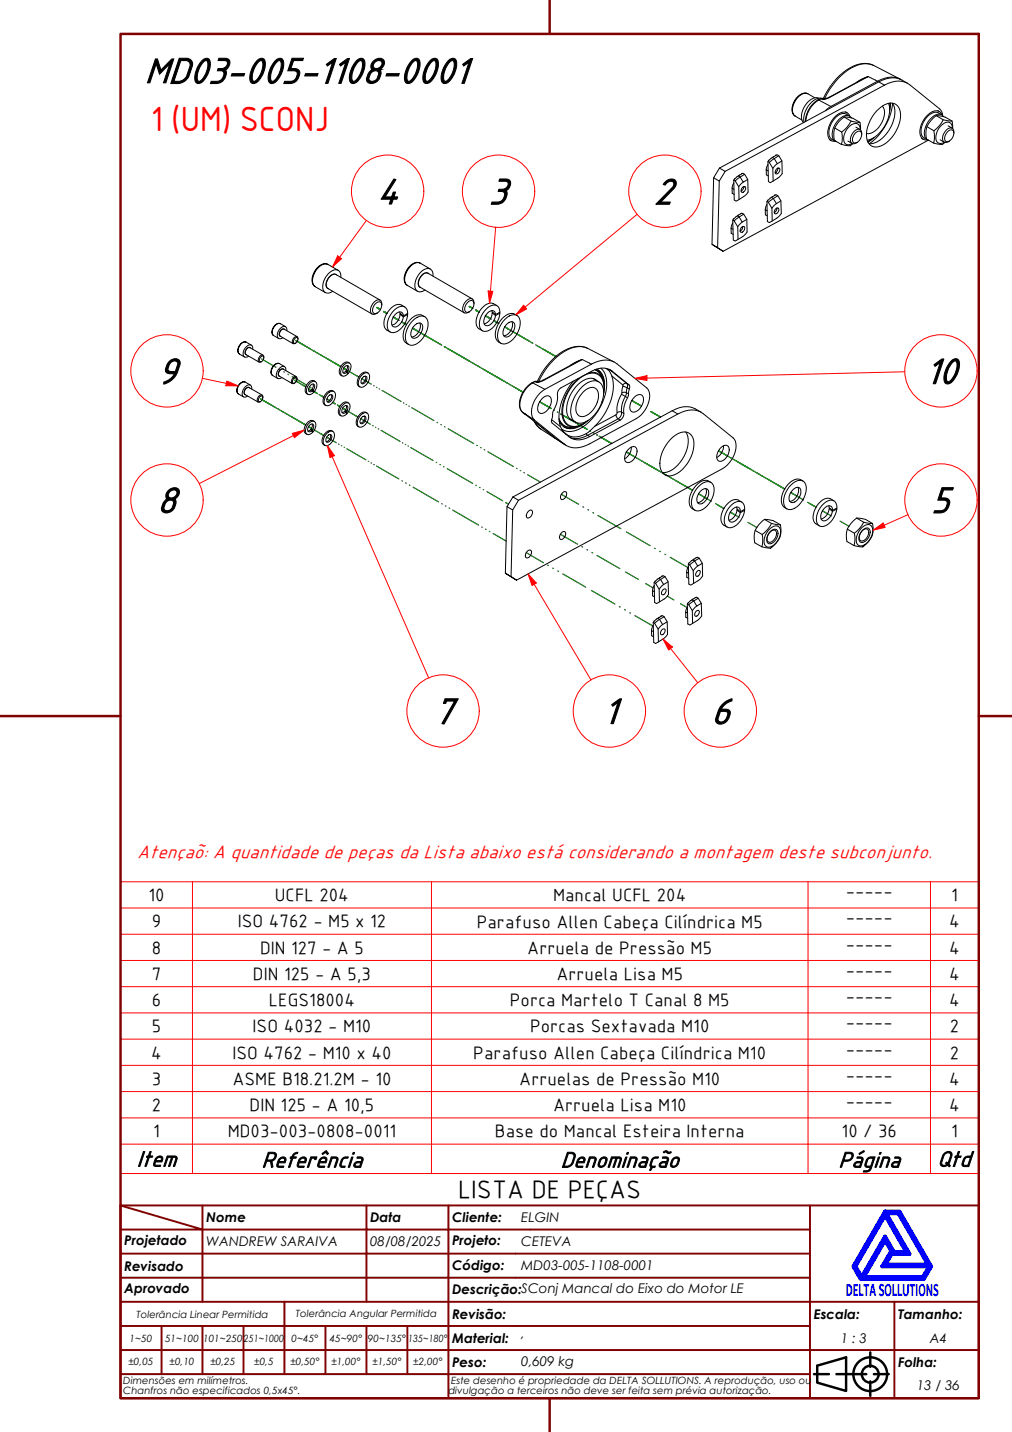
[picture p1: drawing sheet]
<svg xmlns="http://www.w3.org/2000/svg" width="210mm" height="297mm" viewBox="0 0 210 297" stroke-linecap="round" stroke-linejoin="round" font-family="sans-serif">
<!-- layer: Trilho torcido (ISO) -->
<g fill="none" stroke="#008000" stroke-width=".25">
<path d="M54.3 74.5l2.9 1.7M58 76.6l.1 .1M58.9 77.1l.1 .1M59.7 77.6l.2 .1M60.6 78.1l3 1.8M61.5 79.1l-.4-.2 .8 .4M61.9 79.3l1.5 .9-.4-.2M62.1 71l3.1 1.9M63.2 71.7l-1.9-1.1 3 1.8M65 72.8l3.2 1.8M65.7 73.2h.1M65.9 73.3l.2 .1"/>
<path d="M66.5 73.6l.1 .1M66.8 73.8l.1 .1M67.3 74.1h.1M67.7 74.3l3 1.7-1.3-.7M71.3 76.4l.5 .3M71.3 76.4l1 .6M71.3 76.4h.1M71.5 76.5l.1 .1M72.3 77l1 .6M73.4 77.6l1 .6-.5-.3M75.2 78.6h-.1l1.9 1.1M75.3 78.7h.1"/>
<path d="M77.5 80h.1M78.2 63.8l.7 .4M79.6 64.6l.6 .4M81.7 65.9l-.1-.1 .9 .5M81.9 65.9l.9 .6M81.9 66l.2 .1M83.4 66.8l.9 .5-.8-.4M85.6 68.1l.8 .4M85.6 68.1l1.1 .6M85.6 68.1l3.1 1.8M85.6 68.1l.2 .1M86 68.3l.2 .1"/>
<path d="M87.1 69l3.2 1.8M87.8 69.3l3.7 2.2M89.5 70.3l.1 .1M90.4 70.9h.1M90.8 71.1l.2 .1M91.3 71.4l.1 .1M91.5 71.5l.1 .1M92.1 71.9l.1 .1M92.3 72l-.1-.1 5.2 3M92.9 72.3l6.8 4M92.9 72.3l.1 .1M93.7 72.8h.1"/>
<path d="M97.3 63.6l.7 .4M97.9 75.2l.1 .1M98.1 75.4h.1M98.6 75.6v.1M98.7 64.3l.7 .4M98.8 75.8h.1M99.2 76h.1M99.5 76.1l.1 .1M99.8 76.3l4.2 2.4M100.2 76.5l4.3 2.5M100.4 76.7h.1M100.9 65.6l-.2-.1 .9 .5"/>
<path d="M101 65.7l.9 .5M101 65.7l.2 .1M101.1 77.1l.1 .1M101.9 77.5l.1 .1M102.5 66.6l.9 .5M102.7 78l5.8 3.4-2-1.2M104.5 79l.1 .1M104.7 67.8l3.1 1.8M104.7 67.8l1.1 .6M104.7 67.8l.2 .1M105.1 68.1l.2 .1M105.1 79.4l.1 .1"/>
<path d="M105.7 79.8h.1M106.3 68.7l3.4 2M106.9 69.1l3.6 2.1M108.6 70.1h.1M109.5 70.6l.1 .1M110.3 71.1h.1M111.1 71.5l.1 .1M111.3 71.7l3.4 1.9M111.9 72h.1M112.6 72.4l2.7 1.5-.3-.1M54 82.7l1.9 1.1M54 82.7l.4 .3"/>
<path d="M54 82.7l3 1.8M54.8 83.2l3 1.7M57.8 84.9l3.1 1.8M57.8 84.9l.1 .1M58.4 85.3l.1 .1M58.7 85.4l.1 .1M59.2 85.7l.1 .1M59.5 85.9l.1 .1M60 86.2h.1M60.4 86.4l3 1.7M60.7 86.6l2.7 1.5M62.1 87.4l1.3 .7"/>
<path d="M64 88.5l3.1 1.8M64 88.5l.5 .3M64 88.5h.1M64.1 80.6l.1 .1M64.2 88.6l.1 .1M64.2 80.2l.1 .1M64.4 80.8l.2 .1M64.4 80.3l.1 .1M65 81.1v.1M65.1 81.2h.1M65.2 81.2l.6 .4M66.2 81.8l.6 .4"/>
<path d="M66.5 82l.7 .4-.2-.1M67.8 82.8l.2 .1M67.9 90.7h-.1l1.9 1.1M68 90.8l.1 .1M68.2 83l.2 .1M69 83.5l.5 .3M70 84l.5 .3M70.2 92.1l.1 .1M70.8 92.4l.1 .1M71.1 84.7l.5 .2M71.1 84.7l1 .6M71.1 84.7h.1"/>
<path d="M71.3 84.8h.1M71.4 92.8h.1M71.9 93.1l4 2.3M72.1 85.2l1 .7M73.2 85.9l1 .6-.5-.3M75 86.9h-.2l2 1.1M75.1 87h.1M76.4 95.7h.1M77 96v.1M77.3 88.3h.1M77.5 96.3l.1 .1M77.9 88.6l.1 .1"/>
<path d="M78.1 80.3l.1 .1M78.1 96.7l4.6 2.6M78.5 88.9v.1M78.7 80.7h.1M79 89.3l4 2.3M79.2 81l4 2.3M83.4 99.7l.1 .1M83.5 91.8v.1M83.7 83.6h.1M84.1 92.2h.1M84.2 83.9h.1M84.6 92.5h.1"/>
<path d="M84.8 84.2l.1 .1M85.2 92.8l4.6 2.7M85.4 84.6l4.6 2.6M90.5 95.9l.1 .1M90.7 87.6l.1 .1M91.2 96.3l.1 .1M91.4 88.1h.1M92 96.8h.1M92.2 88.5l.1 .1M92.8 97.2l5.2 3.1M93 88.9l5.2 3.1M98.9 92.4h.1"/>
<path d="M99.7 92.8l.1 .1M100.4 93.3h.1M101.2 93.7l5.3 3.1M107.1 97.1l.1 .1M107.9 97.6h.1M108.7 98l.1 .1M109.4 98.5l2.7 1.5M114.3 84.7l-2.4-1.4 2.4 1.4M114.9 85.1h.1M115.6 85.5h.1M116.3 85.9h.1M116.6 86.1l5 2.8"/>
<path d="M117 86.3l4.8 2.8M122.4 89.4l.1 .1M123.1 89.8l.1 .1M123.8 90.2l.1 .1M124.2 90.5l2.7 1.5M129.9 93.8l2.1 1.1M129.9 93.8l1.9 1.1M129.9 93.8l.9 .5M131 83.1l2 1.1M131.7 94.8l4.4 2.6M132.5 95.3h.1M133.1 95.6h.1"/>
<path d="M133.8 96l-.1-.1 3 1.8M134.3 96.3l4.1 2.4M135 85.4l2 1.1M137 97.9h.2M137.9 98.4l2.7 1.5M138 98.5h.2M138.9 99h.1M139.1 99.1l.1 .1M139.5 99.3l.1 .1M140.1 99.7h.1M140.1 99.7l3.5 2M140.7 100l2.3 1.4"/>
<path d="M149.9 94l-.9-.5 2.1 1.2M150.8 94.5l4.4 2.6M151.6 95h.1M152.2 95.3l.1 .1M152.8 95.7l3 1.7M152.8 95.7h.1M153.4 96l4.1 2.4M156.1 97.6l.2 .1M157 98.1l2.7 1.6M157.2 98.2l.1 .1M158 98.7h.1M158.2 98.8l.1 .1"/>
<path d="M158.6 99l.1 .1M159.3 99.4l3.5 2-.3-.1M159.8 99.7l2.4 1.4M84.1 100.2h.2M84.9 100.6l.1 .1M85.7 101.1l5.3 3M91.6 104.5h.1M92.4 104.9l.1 .1M93.2 105.4h.1M93.9 105.8l5.4 3.1M98.7 100.7h.1M99.5 101.1l.1 .1"/>
<path d="M99.9 109.3l.1 .1M100.2 101.5l.1 .1M100.7 109.8h.1M101 102l3.2 1.9M101.5 110.2l.1 .1M102.3 110.7l2.7 1.5M104.9 104.2l.6 .4M109.2 114.6l3.5 2.1M113.6 117.2l.1 .1M114.7 117.8l.1 .1M115.7 118.4l.1 .1M116.2 110.8l3.6 2.1"/>
<path d="M116.4 102.5l3.6 2.1M116.7 119l4.8 2.8M120.7 113.4l.1 .1M120.9 105.1l.2 .1M121.7 114l.2 .1M121.9 105.7l.2 .1M122.8 114.6l.1 .1M123 106.3l.1 .1M123.8 115.2l4.8 2.7M124 106.9l4.8 2.8M129.8 118.6l2.6 1.6M129.9 110.3l4.9 2.9"/>
<path d="M135.7 113.7l.2 .1M136.8 114.3l.2 .1M137.9 115h.2M139 115.6l3.7 2.1M142.1 100.8l1.5 .9M143.3 101.5l.3 .2M144.9 102.4l1.7 1M144.9 102.4l.6 .4M144.9 102.4l.2 .2M145.8 103l1.8 1M148.4 104.5l1.7 1-1.3-.8M151.6 106.3l-.1-.1 1.8 1.1"/>
<path d="M151.8 106.4l.2 .1M155.1 108.4l1.9 1M164 102.2l1.8 1M164 102.2l.5 .2M164 102.2l.2 .1M164.4 102.4l.3 .1M164.9 102.7l1.8 1M167.5 104.2l1.8 1-1.3-.7M170.8 106.1l-.2-.1 1.8 1M170.9 106.2l.2 .1M174.2 108.1l1.9 1.1M122.7 122.5l4.8 2.8"/>
<path d="M128.5 125.8l.1 .1M129.5 126.5h.2M130.6 127.1l.2 .1M131.7 127.7l3.7 2.1M133.9 121.1l1.5 .8M138.4 123.7l1.4 .7M141.1 125.2l1.4 .8"/>
</g>
<!-- layer: Visible (ABNT) -->
<g fill="none" stroke="#000" stroke-width=".21">
<path d="M167.6 19.5l1.4 .8M177.6 17.1l1.2-.7 1.3-.5-8.2 4.3M181.3 13.6a5.5 5.5 0 0 0-5.7 1.1 15.3 15.3 0 0 0-4.6 5.7M181.3 13.6a5.6 5.6 0 0 0-5.7 .9 14.8 14.8 0 0 0-4.8 5.9M181.3 13.6l5.4 2.8M182 16.9l-1.9-1-8 4.3M182 16.9l-9.7 5.2M182.3 17a5 5 0 0 1 6 .3M182.3 17l-33.1 17.9M182.3 17l1.2 .7M183.5 17.7a4.6 4.6 0 0 1 5.2-.1l6.2 5 .4 .5 .2 .8M183.5 17.7l-33.1 17.8"/>
<path d="M186.8 16.5a4.7 4.7 0 0 0-4.8 .4M148 36.9l-.3 13.8M149.2 37.6l-.4 13.8M149.2 34.9l1.2 .6-1.2 2.1-1.2-.7zM152.2 37.3l.3 .2M152.2 38l-.4 1M152.2 39.3l-.4-.3 .1 1.1 .4 .2M153.1 36.5l.4 .2 1-.5-.4-.3-.3 .1-1 .6-.6 .7 .1 4.2 .4 .2 .6-.3-.1-2.7-.7-1.2M153.8 39.6h.1M154.1 38.8l.4-.1a.75 .75 0 0 1 0 .8 .75 .75 0 0 1-.7 .4v-.6zM154.2 37.8l-1 .9M154.3 38.7l-.1 .4-.5 .6"/>
<path d="M154.3 38.8h.1M154.5 36.2l.6 1 .1 2.6a4.3 4.3 0 0 1-1.9 1.6M155.1 37.2l-.9 .6-.7-1.1-1 .8M159.3 34.1l-.4 1.1M159.3 33.5l.3 .2M159.3 35.4l-.4-.2 .1 1.1 .3 .2M160.2 32.7l.4 .2 .9-.6-.3-.2-.3 .1-1 .6-.6 .7 .1 4.2 .4 .2 .6-.3-.1-2.7-.7-1.2M160.9 35.8h.1M161.2 35l.3-.2a.74 .74 0 0 1 .1 .9 .74 .74 0 0 1-.7 .4 .75 .75 0 0 1 .3-1.1zM161.2 34l-.9 .9M161.3 34.9v.4l-.5 .5M161.4 35h.1"/>
<path d="M161.5 32.3l.7 1.1v2.6a4.3 4.3 0 0 1-1.8 1.6M162.2 33.4l-1 .6-.6-1.1-1 .8M164.9 24.1l1.4 .8M165.4 20.1l.3-.3a1.74 1.74 0 0 1 1.9-.3 1.92 1.92 0 0 0-2.2 .8 3.2 3.2 0 0 0-.7 3.6l.2 .2a2.35 2.35 0 0 1-.1-3.2zM169.7 20.7l.1 .1M169.7 20.7a5.5 5.5 0 0 0-2.7 4.5M169.8 20.4a2.79 2.79 0 0 0-3 1.8l-.3 .5a2.51 2.51 0 0 0 .1 2.7M169.8 20.8a5.6 5.6 0 0 0-2.7 4.4M169.8 20.8l2.5 1.3M170.2 20.5l-.5 .2M170.3 20.4l-.1 .1M170.5 20.4a3.3 3.3 0 0 0-3.2 2.2l-.6 1.8 .1 1"/>
<path d="M170.5 20.6l-.2-.1-.5 .3M170.5 20.6h.3M170.8 20.6h.1M171.4 20.4h-1l.6 .1M171.5 20.4h-1.2M171.9 20.2h.2M171.9 20.2l-1.1 .4M172 29l.4 .2M172.1 20.2l-.9 .4h-.7M172.3 22.1l-1.1 .9M173.1 26.6l1.5 .8M175.1 24.3h.7a4.8 4.8 0 0 1 2.6 1.1"/>
<path d="M175.1 24.3a4.2 4.2 0 0 0-2 4.8l1.4 .9M175.1 24.3l1.4 .8M175.4 23.2l.3 .2M175.9 29.3l.8 .4M176.2 24.1a2.01 2.01 0 0 0-3.1 .5 3.5 3.5 0 0 0-.8 4l.9 .7M176.3 24.1a1.45 1.45 0 0 0-2.5-.4 4.6 4.6 0 0 0-1.9 5 1.23 1.23 0 0 0 1.3 .6M176.6 24.5a1.35 1.35 0 0 0-2.1-.1 3.8 3.8 0 0 0-1.5 4.6l.5 .4M177.4 27.6a.75 .75 0 0 1 1.1-.4 .75 .75 0 0 1 .1 1.2l-.1 .3a1.13 1.13 0 0 1-1.5 .8 1.55 1.55 0 0 1 .4-1.9zM177.5 26.4l.9 .5M178.4 26.9a1.14 1.14 0 0 0-.7-1.3 1.14 1.14 0 0 0-1.4 .5 3.3 3.3 0 0 0-1.1 3.5 1.05 1.05 0 0 0 1.6 .2M178.5 26.9l-.1-1.5-1.9-.3-.8 1.2-1.1 1.1 .1 1.4-.2 1.2 1.1 .2a1.14 1.14 0 0 0 1.3-.4M178.7 27.9a.79 .79 0 0 0-.3-1 .79 .79 0 0 0-1 .1 1.99 1.99 0 0 0-.7 2.7 .97 .97 0 0 0 1.1-.2"/>
<path d="M180.7 29l-.7 .5M181.1 28.6l-1.1 .8M181.4 28.5l-1.4 .9M181.8 23a3.8 3.8 0 0 1 3.8-1.5 2.88 2.88 0 0 1 1.1 3.6 7.2 7.2 0 0 1-4.5 5.3 2.11 2.11 0 0 1-2.5-2.5 8.1 8.1 0 0 1 2.1-4.9zM183 22a3.4 3.4 0 0 1-.4 3.9l-.8 1a2.54 2.54 0 0 1-2.1 .8M184.3 21.4a6.7 6.7 0 0 1-2.8 7l-.5 .3-1.1 .4M184.6 21.4l-.1 1.4M184.7 21.4l-.2 1.6M184.7 21.4l-.1 .8M185.1 21.4a5 5 0 0 1-.3 5 6 6 0 0 1-4.1 3.4h-.5M185.1 21.5a12 12 0 0 1-4.8 8.3M191.1 28.7l.4 .2"/>
<path d="M192.3 26.3l1.4 .8M192.5 29.1l-42.5 23M194.2 24h.7a5.5 5.5 0 0 1 2.6 1.1M194.2 24a4.2 4.2 0 0 0-2 4.8l1.4 .9M194.2 24l1.4 .8M194.5 22.9l.3 .2M195.3 23.8a1.87 1.87 0 0 0-2.7 .1 4.3 4.3 0 0 0-1.4 4.1l.4 .6 .7 .4M195.4 23.8a1.46 1.46 0 0 0-2.5-.3 4.5 4.5 0 0 0-1.8 4.9 1.21 1.21 0 0 0 1.3 .6M195.7 24.2a1.39 1.39 0 0 0-2.1-.1 4.3 4.3 0 0 0-1.7 4.4l.4 .5 .4 .1M196.5 27.4a.74 .74 0 0 1 1.1-.4 .74 .74 0 0 1 .2 1.1l-.4 .7a1 1 0 0 1-1.3 .5 1.62 1.62 0 0 1 .4-1.9zM196.7 26.1l.8 .5M197.5 26.6a1.14 1.14 0 0 0-.7-1.2 1.14 1.14 0 0 0-1.3 .4 3.3 3.3 0 0 0-1.2 3.5 1.07 1.07 0 0 0 1.6 .2l-.9-.5"/>
<path d="M197.6 26.7l-.1-1.6-1.9-.3-.8 1.3-1.1 1 .1 1.4-.2 1.2 1.1 .2a1.16 1.16 0 0 0 1.3-.3M197.8 27.6a.86 .86 0 0 0-.5-1.1 .86 .86 0 0 0-1.1 .5l-.2 .4a1.65 1.65 0 0 0-.2 2.1 1.07 1.07 0 0 0 1.1-.2M65.4 59.5l2.1 1.2M65.8 55.5a1.88 1.88 0 0 1 2.2-.7 1.88 1.88 0 0 0-2.2 .9 3.2 3.2 0 0 0-.7 3.6l.3 .2a2.35 2.35 0 0 1-.2-3.2zM68 54.8l2.1 1.3M69.8 57a1.23 1.23 0 0 0-1.7 .7 1.73 1.73 0 0 0-.2 2.1l.3 .1M70.7 57.5a1.2 1.2 0 0 0-.5-1.4 1.2 1.2 0 0 0-1.5 .1 3.8 3.8 0 0 0-1.6 4 1.21 1.21 0 0 0 1.9 .2M84.5 59.2l2.1 1.2M84.9 55.3l.4-.4a1.74 1.74 0 0 1 1.8-.3 2.5 2.5 0 0 0-2.8 1.8l-.2 .5a1.9 1.9 0 0 0 .4 2.3 2.35 2.35 0 0 1-.2-3.2zM87.1 54.6l2.2 1.2M88.9 56.8a1.19 1.19 0 0 0-1.7 .6 1.73 1.73 0 0 0-.2 2.1l.3 .2M89.8 57.3a1.21 1.21 0 0 0-.4-1.4 1.21 1.21 0 0 0-1.5 .1 3.9 3.9 0 0 0-1.7 4 1.19 1.19 0 0 0 1.9 .2"/>
<path d="M147.7 50.7l2.3 1.4zM152 45.6l.3 .2M152 46.2l-.4 1.1M152 47.5l-.4-.2 .1 1.1 .4 .2M152.9 44.8l.4 .2 1-.6-.4-.2-.3 .1-1 .6-.6 .7 .1 4.2 .4 .2 .6-.3-.1-2.7-.7-1.2M153.6 47.9h.1M153.9 47.1l.4-.1a.74 .74 0 0 1 .1 .8 .74 .74 0 0 1-.8 .4 .74 .74 0 0 1 .3-1.1zM153.9 46.1l-.9 .9M154.1 47l-.2 .7-.4 .2M154.1 47.1h.1M154.3 44.4l.6 1.1 .1 2.6a4.3 4.3 0 0 1-1.9 1.6M154.9 45.5l-1 .6-.6-1.1-1 .8"/>
<path d="M159.1 41.8l.3 .2M159.1 42.4l-.4 1.1M159.1 43.7l-.4-.2v1.1l.5 .2M160 40.9l.4 .3 .9-.6-.3-.2-.3 .1-1 .6-.6 .7 .1 4.2 .4 .2 .6-.4-.1-2.6-.7-1.2M160.7 44.1h.1M161 43.3l.4-.2a.75 .75 0 0 1 0 .8 .75 .75 0 0 1-.7 .4l-.1-.6zM161 42.2l-.9 1M161.1 43.1l-.2 .7-.3 .3M161.1 43.2v.1M161.3 40.6l.7 1.1 .1 2.6a4.3 4.3 0 0 1-1.9 1.5M162 41.7l-1 .5-.6-1-1 .8M49.7 73.4l1 .6"/>
<path d="M49.7 79.6l.6-.4 .6 .1a1.64 1.64 0 0 0-1.5 2.4 1.47 1.47 0 0 1 .3-2.1zM49.9 71.3l.6-.3h.6a1.64 1.64 0 0 0-1.4 2.4 1.49 1.49 0 0 1 .2-2.1zM50.9 79.3l1 .6M51.1 71l1 .6M52 72.2a.92 .92 0 0 0-1 .3 .92 .92 0 0 0-.1 1l.2 .1M52.4 72.4a.7 .7 0 0 0-.4-.9 .7 .7 0 0 0-.9 .4 1.54 1.54 0 0 0-.3 2.2l.8-.2M54.1 74l.4-.2a.73 .73 0 0 1 .1 .8 .73 .73 0 0 1-.7 .4 .67 .67 0 0 1 .2-1zM54.5 73.7l-2.6-1.6a.95 .95 0 0 0-.9 1.5l2.7 1.5M54.7 74.2a.42 .42 0 0 0-.3-.6 1.05 1.05 0 0 0-.7 1.5l.6-.1M56.5 77.9l1.1 .6M56.7 69.6l1.1 .6M56.8 75.8l.6-.4h.6a1.72 1.72 0 0 0-1.6 2.3l.1 .2a1.49 1.49 0 0 1 .3-2.1z"/>
<path d="M57 67.5l.8-.4h.4a1.69 1.69 0 0 0-1.7 2.1l.2 .4a1.46 1.46 0 0 1 .3-2.1zM58 75.4l1 .6M58.2 67.1l1 .7M58.8 76.6a.92 .92 0 0 0-.9 .4 .92 .92 0 0 0-.1 1l.2 .1M59.1 68.3a.91 .91 0 0 0-1 .4 .91 .91 0 0 0-.1 1l.2 .1M59.3 76.9a.7 .7 0 0 0-.4-.9 .7 .7 0 0 0-.9 .4l-.5 .7a.91 .91 0 0 0 .4 1.5l.6-.3M59.5 68.6a.71 .71 0 0 0-.4-.9 .71 .71 0 0 0-.9 .4l-.3 .3a1.3 1.3 0 0 0-.1 1.8l.9-.2M61 78.5l.4-.2a.65 .65 0 0 1 .1 .8 .65 .65 0 0 1-.8 .3v-.5zM61.2 70.2l.4-.2a.66 .66 0 0 1 .1 .8 .66 .66 0 0 1-.8 .3v-.4zM61.4 78.1l-2.7-1.5a.95 .95 0 0 0-.8 1.4l2.7 1.6M61.6 78.6a.42 .42 0 0 0-.4-.5l-.6 .5a.6 .6 0 0 0 .2 1l.3-.2M61.6 69.8l-2.7-1.5a.95 .95 0 0 0-.8 1.4l2.7 1.6"/>
<path d="M61.8 70.3a.42 .42 0 0 0-.4-.5 1.04 1.04 0 0 0-.6 1.5l.5-.1M64.9 79.7l.1 .4a.73 .73 0 0 0 .2 1.2 1.6 1.6 0 0 0 .3-2.1 1.73 1.73 0 0 0-1.9 2.2 .78 .78 0 0 0 .7 .5 .78 .78 0 0 0 .8-.5M65.4 79.1a1.12 1.12 0 0 0-1.7 .6l-.2 .4a1.12 1.12 0 0 0 .4 1.7M71.8 76.9l.4 .6zM71.8 76.9l-.6 .4M72 75.8l.1 .5a.73 .73 0 0 0 .2 1.1l.2-.3a1.12 1.12 0 0 0-.2-1.8 1.83 1.83 0 0 0-1.3 2.7 1.1 1.1 0 0 0 1.2-.5M72 77.2l.2-.3a.63 .63 0 0 0-.2-1.1 1.16 1.16 0 0 0-.8 1.6l.7-.1M72.5 75.3a1.12 1.12 0 0 0-1.7 .5 1.33 1.33 0 0 0 .2 2.2M75.1 77.7a.85 .85 0 0 1 1.2-.3 .85 .85 0 0 1 .3 1.2l-.6 1.2a.93 .93 0 0 1-1.6 .2v-1.1zM75.2 78.3a.52 .52 0 0 1 .9-.1 1.04 1.04 0 0 1-1.1 1.4 .91 .91 0 0 1 .2-1.3zM75.8 78v.8a.98 .98 0 0 1-.8 .7M76.3 77.4a1.29 1.29 0 0 0-1.9 .8l-.3 .8a1.03 1.03 0 0 0 .6 1.3"/>
<path d="M77.8 63a.74 .74 0 0 1 1.1-.4 .74 .74 0 0 1 .2 1.2l-.4 .7a.76 .76 0 0 1-.7 .6 .76 .76 0 0 1-.7-.7l.1-.7zM78.8 62.3l-9.1-5.4a1.97 1.97 0 0 0-2.1 2.2l.4 .7 9.2 5.3M79.2 63.3a.79 .79 0 0 0-.3-1 .79 .79 0 0 0-1 .1 1.99 1.99 0 0 0-.8 2.7 1.01 1.01 0 0 0 1.1-.2M82.9 64.7l.1 .3 .7 .5 .9-.5a1.33 1.33 0 0 0-.8-1.4 1.33 1.33 0 0 0-1.5 .3 4.3 4.3 0 0 0-1.8 4.4 1.31 1.31 0 0 0 2 .4l.9-.8a4.7 4.7 0 0 0 1.2-2.7M83 65.2l-.2 .8a2.25 2.25 0 0 1-1.5 1.4M83.1 65.1l-.1 .1 .7 .5 .9-.5-.2-.1M83.7 65.5a.76 .76 0 0 0-.5-.8 .76 .76 0 0 0-.8 .2 2.19 2.19 0 0 0-1 2.8 1.28 1.28 0 0 0 1.8-.7l.5-1.3M83.9 63.7a2.01 2.01 0 0 0-3.1 .5 3.5 3.5 0 0 0-.8 4l.9 .7M85.6 66.5a1.95 1.95 0 0 1 2.9-.5 4.1 4.1 0 0 1-1.2 4.7 2.12 2.12 0 0 1-2.6 .7 3.1 3.1 0 0 1 .1-3.9zM86.1 67.4a.84 .84 0 0 1 1.1-.4 .84 .84 0 0 1 .5 1 2.15 2.15 0 0 1-2.1 2.1 1.47 1.47 0 0 1 0-2zM87.1 67a2.28 2.28 0 0 1-1.7 2.9M88.1 65.7a2.07 2.07 0 0 0-3 .6 4.4 4.4 0 0 0-1.3 4.3l.2 .4 .8 .5"/>
<path d="M97 62.8a.74 .74 0 0 1 1-.4 .74 .74 0 0 1 .2 1.1l-.3 .7a.79 .79 0 0 1-.7 .6 .79 .79 0 0 1-.8-.3l.1-1.1zM98 62l-9.2-5.3a1.91 1.91 0 0 0-2 2.1l.1 .6 .2 .2 9.2 5.3M98.3 63a.78 .78 0 0 0-.3-.9 .78 .78 0 0 0-1 .1 2.02 2.02 0 0 0-.8 2.7 1.05 1.05 0 0 0 1.1-.2M102 64.4l.1 .3 .7 .5 .9-.4a1.34 1.34 0 0 0-.7-1.5 1.34 1.34 0 0 0-1.6 .4 4.4 4.4 0 0 0-1.8 4.3 1.3 1.3 0 0 0 2.1 .4l1.2-1.2a4.2 4.2 0 0 0 .8-2.2M102.1 64.9a2.44 2.44 0 0 1-1.7 2.3M102.2 64.8l-.1 .1 .7 .6 .9-.5-.2-.1M102.8 65.2a.76 .76 0 0 0-.5-.7 .76 .76 0 0 0-.8 .1 2.27 2.27 0 0 0-.9 2.8 1.26 1.26 0 0 0 1.7-.7l.5-1.2M103.1 63.4a2.01 2.01 0 0 0-3.2 .6 3.5 3.5 0 0 0-.8 4l1 .6M104.7 66.2a1.95 1.95 0 0 1 2.9-.5 4.1 4.1 0 0 1-1.2 4.7 1.97 1.97 0 0 1-2.9 .5 4 4 0 0 1 1.2-4.7zM105.3 67.1a.84 .84 0 0 1 1-.3 .84 .84 0 0 1 .5 1 2.1 2.1 0 0 1-2.1 2.1 1.45 1.45 0 0 1 0-2.1zM106.2 66.7a2.32 2.32 0 0 1-1.7 2.9M107.2 65.4a1.89 1.89 0 0 0-2.6 .2 4.7 4.7 0 0 0-1.7 4.7l.2 .4 .8 .5"/>
<path d="M110.3 79.4h.2M110.3 79.4a5.1 5.1 0 0 0-2.4 5.5l.5 .6M110.5 79.4a5.3 5.3 0 0 0-2.5 5.5l.4 .6M110.5 79.4l2.5 1.4M111 79.1l-.7 .3M111 79.1h.1h-.1M111.2 79.3l-.2-.2-.5 .3M111.2 79.3h.3M111.5 79.3h.1M112.1 79.1h-1l.6 .1M112.2 79.1h-1.2M112.6 78.9h.2"/>
<path d="M112.6 78.9l-1.1 .4M112.8 78.9l-1 .4h-.6M120 78.5a9.2 9.2 0 0 0-3.4 8 2.36 2.36 0 0 0 2.8 2M120.7 74.6h.1M120.7 74.6l-8.1 4.3M120.7 74.6l-1.2 .5-1.2 .7M121.9 72.3a5.5 5.5 0 0 0-5.6 1.1l-2.2 2.1-1.3 1.7-1.1 1.9M121.9 72.3a5.6 5.6 0 0 0-5.6 .9 14.8 14.8 0 0 0-4.8 5.9M121.9 72.3l5.5 2.8M122.1 77.3a2.32 2.32 0 0 1 3 1.5M122.7 75.5a4.6 4.6 0 0 1 5.3 0l6.1 5a3.4 3.4 0 0 1 0 4l-.3 .6a4.9 4.9 0 0 1-1.8 1.7l-9.7 5.3a4.6 4.6 0 0 1-5.2 0M122.7 75.5l-1.9-.9-8 4.3"/>
<path d="M122.7 75.5l-9.7 5.3M123 78.5l1.2 .7M123.4 76.7a2.52 2.52 0 0 1 1.5 1.5M123.4 76.7l1 .7 .5 .8M123.7 76.6a3.8 3.8 0 0 1 1.6 4.3M123.8 79a2.21 2.21 0 0 0-2.8-.1 7.1 7.1 0 0 0-3.3 7.2 1.88 1.88 0 0 0 1.3 1.2M123.9 76.7a3.4 3.4 0 0 1 1.4 2.9M124.6 76.4a5.3 5.3 0 0 1 .9 5.5 11.3 11.3 0 0 1-6.1 7.4 3.2 3.2 0 0 1-2.9-.3l.2 .2M124.9 78.2l.2 .6M125.1 78.8a5.6 5.6 0 0 1 .1 2.9M125.6 76.4l.5 .3M126.1 76.7a5.2 5.2 0 0 1 .9 5.2 13.7 13.7 0 0 1-5.4 8.1 3.4 3.4 0 0 1-5.3-1.5 10.6 10.6 0 0 1 2.6-9.4"/>
<path d="M126.4 76.6l.1 .1h-.4M126.9 78l2.3 1.8M126.9 77a3.7 3.7 0 0 0-4.2 0l-6.4 3.5-.4 .4a1.7 1.7 0 0 0-.2 1.4l-.3 1.7a7.3 7.3 0 0 0-1 3.6l3.6 3a3.7 3.7 0 0 0 4.3 0M126.9 77l-.4-.3 3.5 2.9M126.9 77l3.6 2.8M129.2 79.8l-.2 1.3a1.68 1.68 0 0 1-.4 1.3l-.3 .7a5.7 5.7 0 0 0-.3 2.7l-.2 .2M130 79.6l.2 .3-.1 .5M130 79.6a.67 .67 0 0 0-.8 .2M130 79.6l.5 .2M130.5 79.8l.1 .4-.2 1.8a6.9 6.9 0 0 0-1 4l-.3 .7-.4 .4M49.4 81.7l1.1 .6M51.8 80.5l-.2-.2a1.03 1.03 0 0 0-.8 1.5l.1 .1"/>
<path d="M52.2 80.7a.71 .71 0 0 0-.4-.9 .71 .71 0 0 0-.9 .4l-.3 .3a1.31 1.31 0 0 0-.1 1.8l.9-.1M53.9 82.3l.4-.2a.64 .64 0 0 1 .1 .8 .64 .64 0 0 1-.8 .3v-.4zM54.4 81.9l-2.7-1.5a.96 .96 0 0 0-.9 1.4l2.7 1.6M54.5 82.5l-.1-.6a.97 .97 0 0 0-.9 1.5l.5-.1M64.5 89.1l.4 .6zM64.5 89.1l-.6 .3M64.7 80.8l.4 .6zM64.7 80.8l-.6 .3M64.7 89.3a.74 .74 0 0 0 .4-.7 .74 .74 0 0 0-.4-.7 .97 .97 0 0 0-.8 .7 .97 .97 0 0 0 .2 1l.5-.2M64.7 87.9l.1 .5a.73 .73 0 0 0 .2 1.1l.2-.3a1.19 1.19 0 0 0-.2-1.8 1.96 1.96 0 0 0-1.5 2.5 .85 .85 0 0 0 1.4-.2M64.9 81l.2-.3a.65 .65 0 0 0-.2-1l-.7 .5a.71 .71 0 0 0 .1 1.1l.5-.2M65.2 87.4a1.13 1.13 0 0 0-1.7 .6l-.2 .3a1.13 1.13 0 0 0 .4 1.8"/>
<path d="M67.8 89.8a.86 .86 0 0 1 1.2-.3 .86 .86 0 0 1 .3 1.2l-.3 .8a1.27 1.27 0 0 1-1.7 .8 1.89 1.89 0 0 1 .5-2.5zM68 90.4l.6-.2a.97 .97 0 0 1 0 1 .97 .97 0 0 1-.9 .5 .99 .99 0 0 1 .3-1.3zM68.1 81.6a.85 .85 0 0 1 1.1-.4 .85 .85 0 0 1 .3 1.2l-.3 .8a1.28 1.28 0 0 1-1.7 .8 1.89 1.89 0 0 1 .6-2.4zM68.2 82.1a.53 .53 0 0 1 .8-.1 1.03 1.03 0 0 1-1.1 1.4 .91 .91 0 0 1 .3-1.3zM68.5 90.1v.8l-.4 .5-.4 .2M68.7 81.9a1.17 1.17 0 0 1-.8 1.4M69 89.5a1.14 1.14 0 0 0-1.6 .5l-.4 .7a1.12 1.12 0 0 0 .4 1.7M69.2 81.2a1.5 1.5 0 0 0-2 1.2 1.13 1.13 0 0 0 .4 1.7M71.6 85.2l.3 .6zM71.6 85.2l-.6 .4M71.8 85.4l.2-.2a.65 .65 0 0 0-.2-1.1l-.7 .5a.71 .71 0 0 0 .1 1.2l.5-.3M71.8 84.1l.1 .4a.73 .73 0 0 0 .2 1.2 1.6 1.6 0 0 0 .2-2.1 1.35 1.35 0 0 0-1.6 1 1.03 1.03 0 0 0 .3 1.7l.9-.5"/>
<path d="M72.3 83.6a1.12 1.12 0 0 0-1.7 .5l-.2 .4a1.13 1.13 0 0 0 .4 1.8M74.9 86a.86 .86 0 0 1 1.2-.3 .86 .86 0 0 1 .3 1.2l-.3 .8a1.29 1.29 0 0 1-1.8 .8 1.94 1.94 0 0 1 .6-2.5zM75 86.6l.7-.3a.97 .97 0 0 1 0 1.1 .97 .97 0 0 1-.9 .4 .94 .94 0 0 1 .2-1.2zM75.6 86.3a1.12 1.12 0 0 1-.9 1.5M76.1 85.7a1.11 1.11 0 0 0-1.6 .4 1.5 1.5 0 0 0-.1 2.4M108.4 85.5h.1M108.4 85.5l.3 .3M108.4 85.5l.5 .4M108.4 85.5l2.4 1.6M108.7 85.8h.1M108.8 85.8h.1M108.8 85.8l.1 .1"/>
<path d="M108.9 85.9l1.2 .9M108.9 85.9h.1M110.1 86.8l5.1 4.1M110.1 86.8h.1M110.1 86.8l5.1 4.1 1.9 1.2M110.8 87.3a3.7 3.7 0 0 0 1.4 1.7M110.8 87.1l6.3 5M110.9 87.4l.6 1 .7 .6M112.2 89l5.1 3.4M112.4 82.7a1.02 1.02 0 0 1 1-.6 1.02 1.02 0 0 1 .9 .7 2.79 2.79 0 0 1-2.1 3 1.2 1.2 0 0 1-.5-1.8zM113 80.8a5.6 5.6 0 0 0-2.6 5.6l.4 .7M114.4 87l1.9 1.5"/>
<path d="M115 90.8l.2 .1M115.2 90.9h.1M115.9 86.8a2.48 2.48 0 0 0 2.9 1.8M116 87a2.45 2.45 0 0 0 2.8 1.6M116 87.4a2.79 2.79 0 0 0 4.1 1.1l1.3-.8M117.4 90v.1M118.2 86.9l1.2 .7M119.4 88.5l-.6 .1M120.2 88.3a3.4 3.4 0 0 1-3.2 .3M120.8 80.2a3.3 3.3 0 0 1 3.2-1.1 2.78 2.78 0 0 1 1.1 3.5 6.7 6.7 0 0 1-4.6 5.2 1.97 1.97 0 0 1-2.1-2.3 7.7 7.7 0 0 1 2.4-5.3zM121 81.3a1.92 1.92 0 0 1 2.8-.5 4.1 4.1 0 0 1-1.2 4.7 1.87 1.87 0 0 1-2.8 .4 4.1 4.1 0 0 1 1.2-4.6zM121.6 90l.3 .3"/>
<path d="M121.9 90.3a4.2 4.2 0 0 1-3.7 .4M121.9 90.3l.4 .3M122 87.2a5.4 5.4 0 0 1-2.6 1.3M125.2 81.4a3.6 3.6 0 0 0-1.3-3.8 3.8 3.8 0 0 0-4.1 1.2 8.8 8.8 0 0 0-2.9 8 2.42 2.42 0 0 0 3.7 1.3l1.2-.8M127.8 86l-4.5 2.4M128.7 87.1l-.5-.2-6.3 3.4M128.7 87.1l-6.4 3.5M128.9 81.8l1.3 .7M128.9 85.5l-.2 .9-.5 .5-.3-.4-.1-.5M128.9 85.5l-.4-.1-.5 .2M128.9 85.5l.5 .3M129.2 80.1l.9 .3"/>
<path d="M129.9 81.5v.2a6.7 6.7 0 0 0-1 3.8M129.9 81.5l-.4-.1-.5 .1M129.9 81.5l.5 .2M130.1 80.4l-.2 1.1M130.1 80.4l.4 .3M130.5 93a.92 .92 0 0 1 1.3-.3 .92 .92 0 0 1 .3 1.3 2 2 0 0 1-2.2 1.9 2.12 2.12 0 0 1 .6-2.9zM131 92.7l-.1 .8-.4 .8-1 .9M131.6 82.4a1.03 1.03 0 0 1 1-.6 1.03 1.03 0 0 1 .9 .8 2.8 2.8 0 0 1-2.1 2.9 1.19 1.19 0 0 1-.6-1.8zM139 91.2a3.8 3.8 0 0 1 3.7-1.5 2.57 2.57 0 0 1 1.2 2.9 7.3 7.3 0 0 1-4.6 6.1 2.1 2.1 0 0 1-2.4-2.6 7.6 7.6 0 0 1 2.1-4.9zM139.4 85.2a5 5 0 0 1 6 .3M139.4 85.2l-33 17.9M139.4 85.2l1.2 .7"/>
<path d="M140.6 85.9a4.7 4.7 0 0 1 5.2-.1l6.2 5a3.5 3.5 0 0 1 0 4.1l-1.2 1.6-.9 .7-42.8 23.1M140.6 85.9l-33.1 17.9M142.2 89.6a5.3 5.3 0 0 1-.7 5.7 5 5 0 0 1-4.1 2.7M149.3 93.1a1.02 1.02 0 0 1 .9-.7 1.02 1.02 0 0 1 1 .5 2.47 2.47 0 0 1-1.9 2.8 1.21 1.21 0 0 1-.5-1.8zM150.1 92.5l-.1 .8-.4 .8-.9 .8M166.6 99.8a1.89 1.89 0 0 0-2.6 .2 4.7 4.7 0 0 0-1.8 4.7l.3 .3 .7 .6M104.8 118.9l2.3 1.4zM105.2 105.1l-.4 13.8M106.3 105.8l-.3 13.8M106.4 103.1l1.1 .7-1.2 2-1.1-.7zM109.3 114.4a.56 .56 0 0 1 .9-.2 1.08 1.08 0 0 1-1.1 1.5 .98 .98 0 0 1 .2-1.3zM109.5 106.1l.5-.3h.2a1.01 1.01 0 0 1 .1 1.1 1.01 1.01 0 0 1-1 .5 .92 .92 0 0 1 .2-1.3z"/>
<path d="M116.4 110.6l.5-.4 .2 .1a1.01 1.01 0 0 1 0 1 1.01 1.01 0 0 1-.9 .6 .92 .92 0 0 1 .2-1.3zM116.6 102.3a.54 .54 0 0 1 .9-.2 1.09 1.09 0 0 1-1.1 1.5 .99 .99 0 0 1 .2-1.3zM136.6 120l.4 .2 .9-.6-.3-.2-.3 .1-1 .6-.6 .7 .1 4.2 .4 .2 .6-.4-.1-2.6-.7-1.2M137.9 119.6l.7 1.1 .1 2.6a3.9 3.9 0 0 1-1.9 1.5M142.8 117l.2 .2M142.8 117.6l-.4 1.1M142.8 118.9l-.4-.2 .1 1 .4 .3M143.7 116.1l.4 .3 .9-.6-.3-.2-.3 .1-1 .6-.6 .7 .1 4.1 .4 .3 .6-.4-.1-2.6-.8-1.2M144.7 118.5l.3-.2a.75 .75 0 0 1 .1 .8 .75 .75 0 0 1-.7 .4 .72 .72 0 0 1 .3-1zM144.7 117.4l-.9 1M144.9 100.9a1.95 1.95 0 0 1 2.9-.5 4.1 4.1 0 0 1-1.2 4.6 2.12 2.12 0 0 1-2.6 .8 3.1 3.1 0 0 1 .2-3.9zM145 115.8l.7 1v2.7a3.7 3.7 0 0 1-1.8 1.5"/>
<path d="M145.3 101.9a.91 .91 0 0 1 .8-.6 .91 .91 0 0 1 .9 .5 2.35 2.35 0 0 1-1.9 2.7 1.25 1.25 0 0 1-.3-1.9zM145.7 116.8l-1 .6-.6-1-1.1 .8M146.4 101.4a2.28 2.28 0 0 1-1.7 2.9M147.4 100.1a2.07 2.07 0 0 0-3 .6 4.4 4.4 0 0 0-1.3 4.3l.2 .3 .8 .5M152.8 105.2l.1 .4 .7 .5 .9-.5a1.33 1.33 0 0 0-.6-1.4 1.33 1.33 0 0 0-1.6 .1 4.4 4.4 0 0 0-2 4.4 1.25 1.25 0 0 0 2 .5l1.3-1.1 .6-1.1 .3-1.1M152.9 105.8l-.5 1.2a1.91 1.91 0 0 1-1.2 .9M153 105.7l-.1 .1 .6 .5 1-.4-.2-.2M153.6 106.1a.82 .82 0 0 0-.5-.9 .82 .82 0 0 0-1 .3 1.92 1.92 0 0 0-.6 2.8 1.99 1.99 0 0 0 2-2M153.8 104.1a2.01 2.01 0 0 0-3.1 .6 3.5 3.5 0 0 0-.8 4l.9 .6M156.6 110l1.5 .9M158.6 107.7l.7 .1a5 5 0 0 1 2.6 1M158.6 107.7a4.2 4.2 0 0 0-2.1 4.9l1.5 .8"/>
<path d="M158.6 107.7l1.4 .9M159.6 110.5a.94 .94 0 0 1 1.3-.4 1.77 1.77 0 0 1-1.3 2.4 1.07 1.07 0 0 1-.2-1.7zM159.7 109.7a1.22 1.22 0 0 1 1.1-.6 1.22 1.22 0 0 1 1.1 .7 3.3 3.3 0 0 1-2.5 3.7 1.3 1.3 0 0 1-.8-1.9 3.9 3.9 0 0 1 1.1-1.9zM159.8 110.2a.86 .86 0 0 1 1.2-.4 .86 .86 0 0 1 .3 1.3 1.65 1.65 0 0 1-2 1.6 1.89 1.89 0 0 1 .5-2.5zM160 108.6l1.9 .2a4.1 4.1 0 0 1-2.2 4.9l-1.7-.3 .2-1.2-.1-1.3 1.1-1.1zM164.1 100.6a1.95 1.95 0 0 1 2.8-.5 4.1 4.1 0 0 1-1.2 4.7 2.2 2.2 0 0 1-2.5 .7 3.1 3.1 0 0 1 .1-3.9zM164.4 101.6a.87 .87 0 0 1 1-.5 .87 .87 0 0 1 .7 .8 2.3 2.3 0 0 1-1.9 2.4 1.22 1.22 0 0 1-.3-1.9zM165.5 101.1a2.32 2.32 0 0 1-1.7 2.9M171.9 104.9l.1 .4 .7 .6 .9-.5a1.34 1.34 0 0 0-.6-1.5 1.34 1.34 0 0 0-1.6 .2 4.4 4.4 0 0 0-2 4.3 1.24 1.24 0 0 0 2 .6 4.7 4.7 0 0 0 2.2-3.4M172 105.5l-.5 1.3-.6 .6-.6 .3M172.1 105.4l-.1 .1 .7 .6 .9-.5-.2-.1M172.7 105.9a.82 .82 0 0 0-.5-1 .82 .82 0 0 0-1 .4 1.9 1.9 0 0 0-.6 2.7 1.99 1.99 0 0 0 2.1-1.9"/>
<path d="M173 103.9a2.01 2.01 0 0 0-3.2 .5 3.6 3.6 0 0 0-.8 4l.9 .7M175.7 109.8l1.5 .8M177.7 107.5h.7a4.8 4.8 0 0 1 2.6 1.1M177.7 107.5a4.2 4.2 0 0 0-2 4.8l1.4 .9M177.7 107.5l1.4 .8M178.8 109.4a1.22 1.22 0 0 1 1.1-.6 1.22 1.22 0 0 1 1.1 .8 3.3 3.3 0 0 1-2.5 3.6 1.31 1.31 0 0 1-.8-1.9l.4-1zM179 109.9a.85 .85 0 0 1 1.2-.3 .85 .85 0 0 1 .2 1.2l-.6 1.2a.86 .86 0 0 1-.9 .6 .86 .86 0 0 1-.8-.8l.3-1.2zM179 109.9a.7 .7 0 0 1 1-.1 .7 .7 0 0 1 .1 1l-.1 .4a1.24 1.24 0 0 1-1.5 .9 1.57 1.57 0 0 1 .5-2.2zM179.1 108.3l1.9 .3a4.1 4.1 0 0 1-2.2 4.8l-1.7-.2 .2-1.2-.1-1.4 1.1-1.1zM135.5 129.7l-.4 1.1M135.5 129.1l.3 .2M135.5 131l-.4-.2 .1 1.1 .4 .2"/>
<path d="M135.7 120.8l.3 .2M135.7 121.4l-.4 1.1M135.7 122.8l-.4-.3 .1 1.1 .4 .2M136.4 128.3l.4 .2 1-.6-.4-.2-.3 .1-1 .6-.6 .7 .1 4.2 .4 .2 .6-.4-.1-2.6-.7-1.2M137.4 130.6l.4-.2a.74 .74 0 0 1 0 .8 .74 .74 0 0 1-.7 .4 .75 .75 0 0 1 .3-1zM137.4 129.5l-.9 1M137.6 122.3l.4-.2a.77 .77 0 0 1 0 .9 .77 .77 0 0 1-.7 .4 .77 .77 0 0 1 .3-1.1zM137.6 121.2l-.9 1M137.8 127.9l.6 1.1 .1 2.6a4.3 4.3 0 0 1-1.9 1.5M138.4 129l-1 .5-.6-1-1 .8M138.6 120.7l-1 .5-.6-1-1 .8M142.6 125.3l.3 .1"/>
<path d="M142.6 125.9l-.4 1.1M142.6 127.2l-.4-.2v1l.4 .3M143.5 124.4l.4 .3 .9-.6-.4-.2h-.2l-1 .7-.6 .7 .1 4.1 .4 .3 .6-.4-.1-2.6-.7-1.3M144.4 126.7l.4-.1a.75 .75 0 0 1 .1 .8 .75 .75 0 0 1-.7 .4 .77 .77 0 0 1 .2-1.1zM144.5 125.7l-.9 1M144.8 124.1l.7 1v2.7a4.3 4.3 0 0 1-1.8 1.5M145.5 125.1l-1 .6-.6-1-1 .7"/>
</g>
<g fill="none" stroke="#f00" stroke-width=".21">
<path d="M183.4 109l-2.3 1M25 188.3h178M25 193.8h178M25 199.2h178M39.9 182.9v60.5M89.5 182.9v60.5M167.6 182.9v60.5M193 182.9v60.5M25 204.7h178M25 210.1h178M25 215.5h178M25 237.3h178v-54.4h-178v60.5"/>
<path d="M25 221h178M25 226.4h178M25 231.9h178M203 237.3v6.1h-178M25 243.4v6.6h178v-6.6"/>
</g>
<!-- layer: Borda A3/A4 (ABNT) -->
<path d="M25 7h178v283h-178zM114 0v7M0 148.5h25M203 148.5h7M114 290v7" fill="none" stroke="#800000" stroke-width=".51"/>
<path d="M183.6 257.3l1.2 2.2-1.8 3.2h9.7l-1.3 2.2h-12.2zM183.6 252.1l4.4 7.6h-2.6l-1.8-3.2-4.9 8.4-1.3-2.2zM183.6 251.3h3l6.5 11.4-1.5 2.6h-13.1l-1.5-2.6zM183.8 251.7h2.5l6.2 10.6h-8.8l1.3-2.2h3.7zM185 259.7h.2l-.1 .2z" fill="none" stroke="#00f" stroke-width=".8"/>
<!-- layer: 0 -->
<path d="M178.5 265.3h13.1" fill="none" stroke="#000" stroke-width=".21"/>
<g fill="none" stroke="#800000" stroke-width=".4">
<path d="M25 250l17 5h-17M25 250h178v40h-178zM42 255h34v5h17M42 255v15M42 250v5M76 250v5h17v5M93 250v5h75M168 250v20h-143M25 260h51v10M25 275h17M33.5 275v10M50.5 275h-8.5v10"/>
<path d="M59 270v15h-8.5M67.5 275v10h-8.5M76 275v10h8.5M84.5 275v10M93 275h-42.5v10M93 260v5h-68M93 275v10h75M93 260h75M93 275h75M168 265h-75v10M185.5 270v10h17.5M203 270h-35v10h17.5v10"/>
<path d="M25 285h25.5M25 280h143v10M67.5 285h8.5M84.5 285h8.5v5"/>
</g>
<g fill="none" stroke="#000" stroke-width=".51">
<path d="M168.8 285h3.1M169.5 283.3l6-1.8v7l-6-1.7zM173.5 285h6.2M180.5 280.5v3M180.5 286.5v3M181.3 285h3"/>
<circle cx="180.5" cy="285" r="3.5"/>
<circle cx="180.5" cy="285" r="1.75"/>
</g>
<path d="M181.1 110l2.1-1.5 .4 .9z" fill="#f00"/>
<g fill="none" stroke="#f00" stroke-width=".21">
<path d="M109.5 119l1.3 2.2M181.1 110l2.1-1.5 .4 .9zM188.3 106.8l-4.9 2.2"/>
<circle cx="195.2" cy="103.7" r="7.5"/>
</g>
<path d="M109.5 119l1.7 1.9-.8 .6z" fill="#f00"/>
<g fill="none" stroke="#f00" stroke-width=".21">
<path d="M46.9 79.5l2.5 .5M109.5 119l1.7 1.9-.8 .6zM110.8 121.2l11.8 19.8"/>
<circle cx="126.4" cy="147.5" r="7.5"/>
</g>
<path d="M47.1 79l2.3 1h-2.6z" fill="#f00"/>
<g fill="none" stroke="#f00" stroke-width=".21">
<path d="M42 78.5l4.9 1M47.1 79l2.3 1h-2.6zM101.7 60.4l-.2 2.5"/>
<circle cx="34.6" cy="76.9" r="7.5"/>
</g>
<path d="M101.2 60.4h1l-.7 2.5z" fill="#f00"/>
<g fill="none" stroke="#f00" stroke-width=".21">
<path d="M70.4 53.4l-1.4 2M102.8 47.1l-1.1 13.3M101.2 60.4h1l-.7 2.5z"/>
<circle cx="103.4" cy="39.7" r="7.5"/>
</g>
<path d="M70 53.1l.8 .6-1.8 1.7z" fill="#f00"/>
<g fill="none" stroke="#f00" stroke-width=".21">
<path d="M70 53.1l.8 .6-1.8 1.7zM76 45.7l-5.6 7.7M137.5 132.6l1.6 1.9"/>
<circle cx="80.4" cy="39.7" r="7.5"/>
</g>
<path d="M137.5 132.6l2 1.6-.8 .6z" fill="#f00"/>
<g fill="none" stroke="#f00" stroke-width=".21">
<path d="M108.9 63.7l-1.9 1.6M137.5 132.6l2 1.6-.8 .6zM139.1 134.5l5.6 7.1"/>
<circle cx="149.4" cy="147.5" r="7.5"/>
</g>
<path d="M108.6 63.3l.6 .8-2.2 1.2z" fill="#f00"/>
<g fill="none" stroke="#f00" stroke-width=".21">
<path d="M132.1 44.5l-23.2 19.2M108.6 63.3l.6 .8-2.2 1.2zM67.9 92.4l1 2.3"/>
<circle cx="137.9" cy="39.7" r="7.5"/>
</g>
<path d="M67.9 92.4l1.5 2.1-1 .4z" fill="#f00"/>
<g fill="none" stroke="#f00" stroke-width=".21">
<path d="M63.1 89.2l-2.2 1.1M67.9 92.4l1.5 2.1-1 .4zM68.9 94.7l20 45.9"/>
<circle cx="91.9" cy="147.5" r="7.5"/>
</g>
<path d="M60.6 89.9l2.5-.7-2 1.6z" fill="#f00"/>
<g fill="none" stroke="#f00" stroke-width=".21">
<path d="M134.2 78.4l-2.5 .1M60.6 89.9l2.5-.7-2 1.6zM60.9 90.3l-19.6 10"/>
<circle cx="34.6" cy="103.7" r="7.5"/>
</g>
<path d="M131.7 78.5l2.5-.6v1z" fill="#f00"/>
<g fill="none" stroke="#f00" stroke-width=".21">
<path d="M131.7 78.5l2.5-.6v1zM187.7 77.1l-53.5 1.3"/>
<circle cx="195.2" cy="76.9" r="7.5"/>
</g>
<g font-size="8.1">
<text x="30" y="17.2">MD03-005-1108-0001</text>
<text x="78.2" y="42.3">4</text>
<text x="101.3" y="42.3">3</text>
<text x="135.7" y="42.3">2</text>
<text x="32.7" y="79.5">9</text>
<text x="191.9" y="79.5">10</text>
<text x="32.6" y="106.3">8</text>
<text x="193.1" y="106.3">5</text>
<text x="90" y="150.1">7</text>
<text x="125.1" y="150">1</text>
<text x="147.5" y="150.1">6</text>
</g>
<text font-size="7" fill="#f00" x="31.3" y="27.1">1 (UM) SCONJ</text>
<text font-size="5.4" x="95" y="248.5">LISTA DE PEÇAS</text>
<g font-size="4.9">
<text x="28.4" y="241.9">Item</text>
<text x="54.3" y="242.1">Referência</text>
<text x="116.3" y="242.1">Denominação</text>
<text x="173.9" y="242.1">Página</text>
<text x="194.4" y="241.9">Qtd</text>
</g>
<text font-size="4.1" fill="#f00" x="28.5" y="177.9">Atençaõ: A quantidade de peças da Lista abaixo está considerando a montagem deste subconjunto.</text>
<g font-size="3.9">
<text x="30.8" y="186.9">10</text>
<text x="57" y="186.9">UCFL 204</text>
<text x="114.7" y="186.9">Mancal UCFL 204</text>
<text x="175.4" y="186.1">-----</text>
<text x="175.4" y="191.5">-----</text>
<text x="197.3" y="186.9">1</text>
<text x="31.5" y="192.3">9</text>
<text x="31.5" y="197.8">8</text>
<text x="49.3" y="192.4">ISO 4762 - M5 x 12</text>
<text x="53.9" y="197.8">DIN 127 - A 5</text>
<text x="98.9" y="192.5">Parafuso Allen Cabeça Cilíndrica M5</text>
<text x="109.4" y="197.9">Arruela de Pressão M5</text>
<text x="175.4" y="197">-----</text>
<text x="196.9" y="192.3">4</text>
<text x="196.9" y="197.8">4</text>
<text x="31.5" y="203.2">7</text>
<text x="52.5" y="203.2">DIN 125 - A 5,3</text>
<text x="115.4" y="203.2">Arruela Lisa M5</text>
<text x="175.4" y="202.4">-----</text>
<text x="196.9" y="203.2">4</text>
<text x="31.5" y="208.7">6</text>
<text x="55.8" y="208.7">LEGS18004</text>
<text x="105.7" y="208.7">Porca Martelo T Canal 8 M5</text>
<text x="175.4" y="207.9">-----</text>
<text x="196.9" y="208.7">4</text>
<text x="31.5" y="214.1">5</text>
<text x="52.4" y="214.1">ISO 4032 - M10</text>
<text x="109.9" y="214.1">Porcas Sextavada M10</text>
<text x="175.4" y="213.3">-----</text>
<text x="197" y="214.1">2</text>
<text x="31.3" y="219.6">4</text>
<text x="48.2" y="219.6">ISO 4762 - M10 x 40</text>
<text x="98.2" y="219.7">Parafuso Allen Cabeça Cilíndrica M10</text>
<text x="175.4" y="218.8">-----</text>
<text x="197" y="219.6">2</text>
<text x="31.5" y="225">3</text>
<text x="48.2" y="225">ASME B18.21.2M - 10</text>
<text x="107.7" y="225.2">Arruelas de Pressão M10</text>
<text x="175.4" y="224.2">-----</text>
<text x="196.9" y="225">4</text>
<text x="31.5" y="230.4">2</text>
<text x="51.8" y="230.4">DIN 125 - A 10,5</text>
<text x="114.7" y="230.4">Arruela Lisa M10</text>
<text x="175.4" y="229.6">-----</text>
<text x="196.9" y="230.4">4</text>
<text x="31.8" y="235.9">1</text>
<text x="47.2" y="235.9">MD03-003-0808-0011</text>
<text x="102.7" y="235.9">Base do Mancal Esteira Interna</text>
<text x="174.6" y="235.9">10 / 36</text>
<text x="197.3" y="235.9">1</text>
</g>
<text font-size="3.9" fill="#00f" x="175.4" y="268.8">DELTASOLLUTIONS</text>
<g font-size="2.8">
<text x="42.8" y="253.5">Nome</text>
<text x="76.8" y="253.5">Data</text>
<text x="93.8" y="253.6">Cliente:</text>
<text x="108.1" y="253.5">ELGIN</text>
<text x="25.8" y="263.6">Revisado</text>
<text x="25.8" y="258.3">Projetado</text>
<text x="42.8" y="258.5">WANDREW SARAIVA</text>
<text x="76.8" y="258.4">08/08/2025</text>
<text x="93.8" y="263.4">Código:</text>
<text x="93.8" y="258.3">Projeto:</text>
<text x="108.1" y="263.5">MD03-005-1108-0001</text>
<text x="108.1" y="258.5">CETEVA</text>
<text x="25.8" y="268.3">Aprovado</text>
<text x="93.8" y="268.3">Descrição:SConj Mancal do Eixo do Motor LE</text>
<text x="93.8" y="273.6">Revisão:</text>
<text x="168.8" y="273.5">Escala:</text>
<text x="186.3" y="273.5">Tamanho:</text>
<text x="93.8" y="278.6">Material:</text>
<text x="108.1" y="277.6">,</text>
<text x="174.4" y="278.5">1 : 3</text>
<text x="192.8" y="278.6">A4</text>
<text x="93.8" y="283.5">Peso:</text>
<text x="108.1" y="283.3">0,609 kg</text>
<text x="186.3" y="283.5">Folha:</text>
<text x="190.2" y="288.4">13 / 36</text>
</g>
<g font-size="2.1">
<text x="28.3" y="273.3">Tolerância Linear Permitida</text>
<text x="61.4" y="273.1">Tolerância Angular Permitida</text>
<text x="26.9" y="278.3">1~50</text>
<text x="34.2" y="278.3">51~100</text>
<text x="42.1" y="278.3">101~250</text>
<text x="50.5" y="278.3">251~1000</text>
<text x="60.5" y="278.3">0~45°</text>
<text x="68.4" y="278.3">45~90°</text>
<text x="76.3" y="278.3">90~135°</text>
<text x="84.7" y="278.3">135~180°</text>
<text x="25.6" y="287.1">Dimensões em milímetros.</text>
<text x="26.6" y="283.2">±0,05</text>
<text x="35.2" y="283.2">±0,10</text>
<text x="43.6" y="283.2">±0,25</text>
<text x="52.7" y="283.2">±0,5</text>
<text x="60.2" y="283.2">±0,50°</text>
<text x="68.7" y="283.2">±1,00°</text>
<text x="77.2" y="283.2">±1,50°</text>
<text x="85.7" y="283.2">±2,00°</text>
<text x="93.6" y="287.1">Este desenho é propriedade da DELTA SOLLUTIONS. A reprodução, uso ou</text>
<text x="25.6" y="289.2">Chanfros não especificados 0,5x45°.</text>
<text x="93" y="289.2">divulgação a terceiros não deve ser feita sem prévia autorização.</text>
</g>
</svg>
